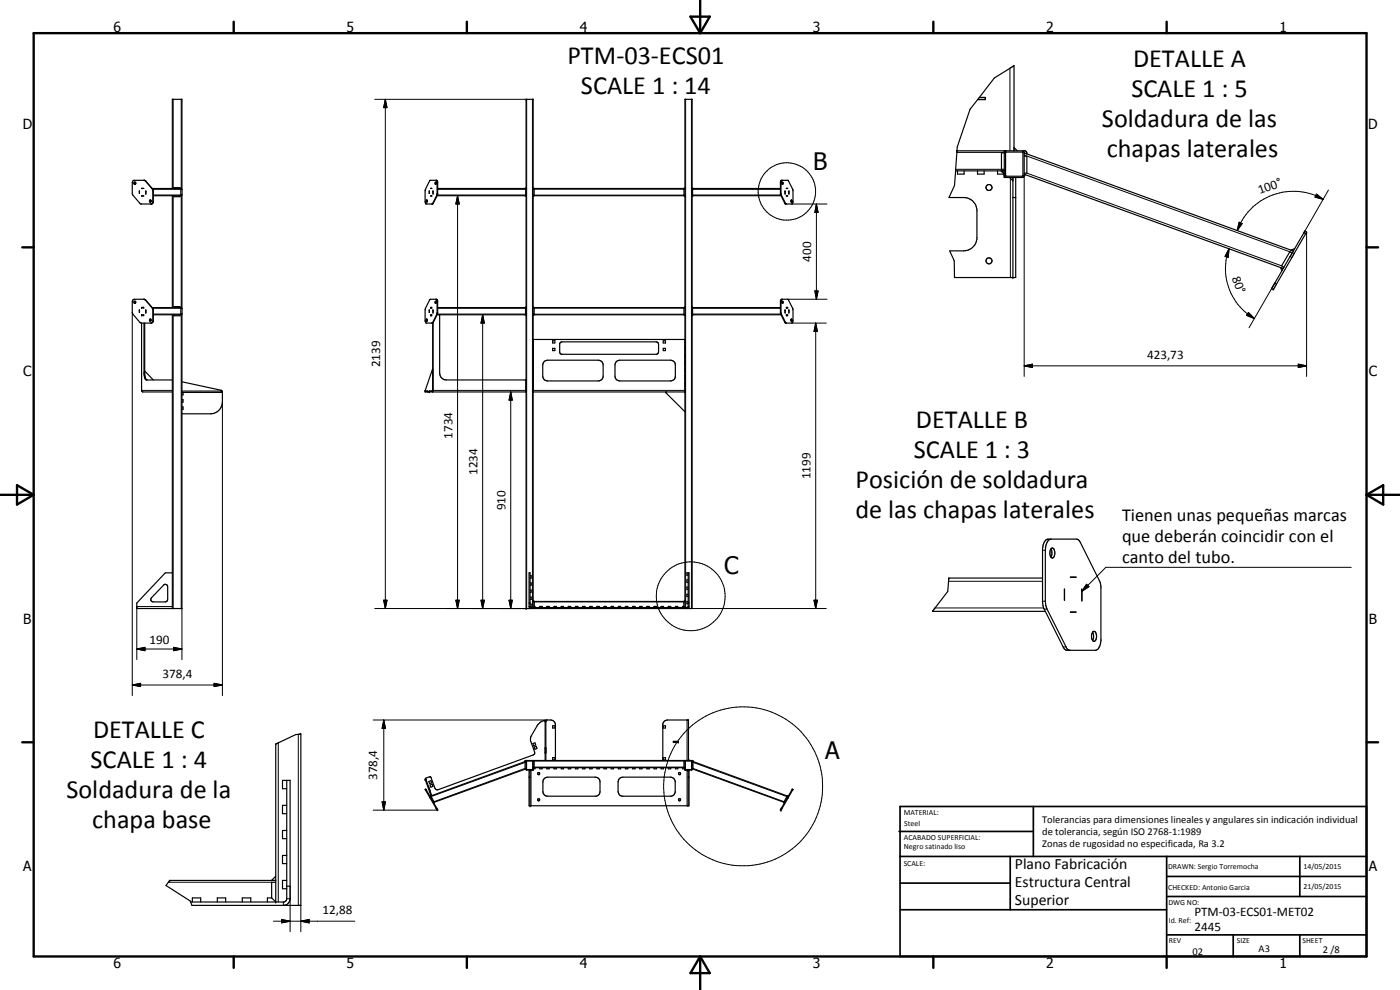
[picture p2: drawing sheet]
<svg xmlns="http://www.w3.org/2000/svg" width="420mm" height="297mm" viewBox="0 0 420 297" stroke-linecap="round" stroke-linejoin="round" font-family="sans-serif">
<g fill="none" stroke="#000" stroke-width=".35">
<path d="M304.3 19.7l-5.9 3.7-4.5 5.9M304.3 19.7h.1M304.3 19.7v25.6M293.4 29.9l-2.3 2.9-3.8 11.2-.1 1.3M293.9 29.3h1.8v.6l-2.3-.1M293.9 29.3l-.5 .5M295.7 29.3v.5M39.9 54.3l.3-.2h3.2l.3 .2 2.3 2.8v3.6l-.2 .3-.3 .2h-3.2l-.3-.2-2.2-2.6-.1-3.6zM40.5 54.7l-.3 .2 .1 .3 .2 .1M40.5 54.7l-.2 .1 .2 .5M40.5 54.7l.3 .2-.3 .4M41.8 57.3l.1 .7z"/>
<path d="M42.5 58.8h.6zM42.5 56.5l.6 .1zM42.6 56.5v.1M42.6 58.8h.1M43.3 54.1l2.6 3v3.6l-.5 .5M43.8 57.3v.7M45.7 56.6h8.4l.3 .2M51.7 56.6v-26.8h2.9v152.8h-13.5v-1.7l8.5-9h2.1M51.7 58.7v33.6M52.2 56.6v-.3h1.8v.3M52.2 58.7v.3h1.8v-.3M54.4 58.5l-.2 .2h-8.2"/>
<path d="M54.6 56.8h-.3v1.7h.3M128.8 58h.1M128.8 57.3v.7M128.8 57.3h.1M129 54.2l2.1-.1 .2 .2a7.6 7.6 0 0 1-1.3 6.7l-.1 .2h-2l-.3-.5a7.8 7.8 0 0 1 1.4-6.5zM129.2 58.8h.4zM129.2 56.5l.4 .1zM129.4 56.5v.1M129.4 58.8h.1M130 57.3v.7M130.7 54.7l.2 .2-.1 .4zM130.8 54.7v.5"/>
<path d="M130.9 54.1l.3 .7-.1 3.6-1.4 2.8M131.2 58.7h26.7M131.3 56.6h26.6M157.6 58.7l.3 .3M157.9 56.8v1.7M157.9 56.3l-.3 .3M160 58.7h45.6M160 56.6h45.6M160 56.8h.3v1.7h-.3M160 56.3l.3 .3M160.3 58.7l-.3 .3M205.3 58.7l.3 .3"/>
<path d="M205.6 56.8h-.3v1.7h.3M205.6 56.3l-.3 .3M207.7 56.8h.1v1.7h-.1zM207.7 58.7h26.7M207.7 56.6h26.5M207.7 56.8v-27h-2.1v152.5l-.4-.4M207.7 58.5v34M207.7 56.3l.3 .3M208 58.7l-.3 .3M234.4 54.2h2.2a7.8 7.8 0 0 1 1.3 6.5l-.2 .5h-2l-.2-.2a7.6 7.6 0 0 1-1.3-6.4zM234.6 54.1l-.2 .5a7.8 7.8 0 0 0 1.3 6.4l.2 .2M234.7 54.7v.5"/>
<path d="M234.7 55.2l.1 .1M234.8 54.7v.5M234.8 55.3h.1M234.8 54.7h-.1M234.8 54.7h.1M234.9 54.7l.1 .2-.1 .4M235.6 57.3v.7M236 58.8h.4zM236 56.5l.4 .1zM236.2 56.5v.1M236.2 58.8h.1M236.8 57.3v.7"/>
<path d="M286.8 51.3h14.6M286.8 51.3l-.3 4.4-1.7 3.6h4.4a3.9 3.9 0 0 1 4 3.5v9a4 4 0 0 1-4 3.5h-4.2l1.4 2.9 .1 5.1h18.3v-30M287.2 45.3l-.4 6M287.2 45.3h14.2v8l5.7-.2 .3-.3v-7.1l-.6-.4h-5.2l-.2 .1M287.3 51.3v.9h2v-.9M293.4 51.3v.9h1.9v-.9M299.4 51.3v.9h2l-1-.9M300.6 51.3l.8 .8M301.4 52.8l.6 .5M301.4 45.8h-.8v5h.8M301.8 45.8h5.1v7h-5zM302 45.3l-.6 .4"/>
<path d="M303 53.3l1 1M304 59.3h.8M304 53.3v30M304.3 44.2l1 1.1M307.1 45.3a.72 .72 0 0 1 .8 .1 .72 .72 0 0 1 .2 .8l-.7-.3 80.7 29.4-.7-.2 1.2-.5M307.3 53l.5-.6-.4-.1 77.7 28.3-.8-.3 .4 1M307.4 46.9h.8v5h-.8M45.2 60l-.3 .3 .3 .3M128 60.6h.1M128.2 60.1v.5M128.2 60.1h-.3l.1 .5M128.2 60.6h-.1"/>
<path d="M237.4 60.1v.5M237.5 60l.2 .2-.1 .5zM387.8 75.9l-.7-.3-2.5 4.2 .7 .4M391.6 69.3l.5 .3-.1 .4-9.9 17-.5-.3zM40.5 90.4l.3 .3-.3 .3M40.5 90.4v.6M40.5 90.4l-.3 .2 .3 .4M40.5 91h.1M40.5 90.4h.1M41.8 93l.1 .7zM42.4 96.9h3M42.5 94.5h.6"/>
<path d="M42.5 92.2h.6M42.5 96.9v20.4l.4 .3h8.8M43.2 89.8l.5 .2 2.3 2.8v3.6l-.6 .5M43.2 96.9v15.3a2.04 2.04 0 0 0 .8 1.8h7.7M43.3 89.8h-3l-.4 .2-.2 .5 .1 3.6 2.2 2.6 .4 .2M43.3 89.8l2.6 3v3.6l-.5 .5M43.4 96.9l.1 15.6a1.56 1.56 0 0 0 .6 1.5M43.8 93v.7M45 95.8l.4 .3-.3 .3-.2-.3zM45.2 95.8l-.3 .2 .3 .4M45.4 96.9h-.1M45.7 92.3h8.4l.3 .2"/>
<path d="M51.7 94.4v88.2M52.2 92.3v-.3h1.8v.3M52.2 94.4v.3h1.8v-.3M54.4 94.2l-.3 .2h-8.1M54.6 92.5h-.3v1.7h.3M128 96.4h.1M128.2 95.8v.5M128.2 95.8h-.3l.1 .6M128.2 96.3l-.1 .1M128.8 93v.7M128.8 93.7h.1M128.8 93h.1"/>
<path d="M129 89.9l2-.1 .3 .5a7.6 7.6 0 0 1-1.3 6.4l-.2 .2h-1.8l-.4-.7v-3.4zM129.2 94.5h.4M129.2 92.2h.4M129.9 96.9v20.4h-1v.3M130 93v.7M130 96.9v20.4l-.2 .3M130.7 90.4l.2 .2-.1 .4-.2-.2zM130.8 90.4v.6M130.8 89.8h.1M130.9 89.8l.3 .7-.1 3.6-1.5 2.8M131.2 94.4h26.7M131.3 92.3h26.6"/>
<path d="M131.8 94.4l.1 17.5a2.03 2.03 0 0 0 2 2.1h24M157.6 94.4l.3 .3M157.7 92.5h.2v1.7h-.2zM157.9 92.5v-62.7h2.1v152.5l.3-.4M157.9 94.2v88.4h49.8v-88.4M157.9 92l-.3 .3M160 94.4h45.6M160 92.3h45.6M160 92.5h.3v1.8h-.3M160 92l.3 .3M160.3 94.4l-.3 .3M205.3 94.4l.3 .3"/>
<path d="M205.6 92.5h-.3v1.8h.3M205.6 92l-.3 .3M207.7 92.5h.1v1.7h-.1zM207.7 94.4h26.7M207.7 92.3h26.5M207.7 92l.3 .3M208 94.4l-.3 .3M234.8 89.8h-.3l-.3 .5a7.6 7.6 0 0 0 1.3 6.4l.3 .2 2-.1 .2-.6-.1-3.6-1.4-2.8h-1.9l-.2 .5a7.9 7.9 0 0 0 1.4 6.5l.2 .1M234.8 90.4v.6M234.8 90.4l.2 .3-.2 .3M235.6 93v.7M236 94.5h.4"/>
<path d="M236 92.2h.4M236.8 93v.7M237.4 95.8v.5M237.4 95.8l.3 .1-.2 .5zM237.5 95.7l.1 .1M43.4 111.3l2.6 2.7M54.6 117.3h12.1v3.3a3.6 3.6 0 0 1-3.6 3.6h-8.5M54.6 114.6l11.8 2.5v.2M54.6 119.9h.3v.7h-.3M54.6 117.8h.3v.7h-.3M128.4 117.6v-.3h-.8v.3h30.3M128.4 117.5h.5"/>
<path d="M128.6 117.5v.1M129.8 110.8l-2.2 6.5M129.8 110.8h.1M129.8 110.8l.1 .1M129.9 116.8l-.2 .5M157.7 114l.1 3.2M157.8 114.7h.1M157.8 116.9h.1M157.8 116.2h.1M157.8 117.3h.1M157.9 117l-.1 .1M160 117.6h45.6"/>
<path d="M160 117.3h.1M163.3 108.5l1-.4h15.3l.8 .2 .6 .9v4l-.4 .7-.7 .4h-15.6a1.45 1.45 0 0 1-1.4-1.4v-3.4zM165.9 104.5h.6v.7h-.6zM165.9 102.2h.6v.7h-.6zM168.1 102.9l.6-.3h28.2l.5 .2 .2 .5v2.3l-.5 .7h-28.6l-.5-.5zM185 108.5l1-.4h15.2a1.45 1.45 0 0 1 1.5 1.4v3.4a1.45 1.45 0 0 1-1.5 1.4h-15.2a1.45 1.45 0 0 1-1.4-1.4v-3.4zM199 104.5h.7v.7h-.7zM199 102.2h.7v.7h-.7zM199.9 117.6l-.1 .3 5.8 5.6M205.4 101.9l.2 .1M205.6 101.9h-45.5M54.6 122.1h.3v.7h-.3"/>
<path d="M49.1 175.6l.3-.3a.71 .71 0 0 1 .9 .7v3.9l-.2 .5-.5 .2-4-.1-.3-.4v-.6zM159.1 172.7h.3v.7h-.3M159.1 174.9h.3v.7h-.3M159.1 177h.3v.7h-.3M159.1 179.2h.3v.7h-.3M206.5 171.9v10.1l-.2 .3h-47.1l-.1-.2v-10.2h-.3v10.1l.1 .4 .5 .2M206.5 172.6h-.3v-.7h.6v10.3l-.2 .3-.4 .1M206.5 178.3h-.3v.7h.3M206.5 174h-.3v.8h.3M206.5 176.1h-.3v.8h.3M312.9 173.4h-28.1l-.4 4.1-4.5 5.9h33.8M313.9 162l.6-.2h8.5l.7 .2 .5 .7 6.1 12.5 .1 17a3 3 0 0 1-1.7 2.9h-8.5l-.6-.2-.5-.8-6.1-12.4-.1-17.1a4 4 0 0 1 1-2.6z"/>
<path d="M315.4 164.7l.3 1.2-.3 1.2M315.4 161.8a3 3 0 0 0-1.7 3.3l.1 16.6 6.3 12.7 .4 .5 .6 .2M315.4 164.7l.4-.3a1.9 1.9 0 0 1 0 3 1.91 1.91 0 0 1-.4-2.7zM319.4 176.8v3.3M319.4 176.8h.1M321.3 173.1l1.6 .1zM322 173.1v.1M324.7 176.8v3.3M158.8 180.9h.3M159.1 181.3h.3v.7h-.3M160 180.5h45.6M160 180.6h.3v1.3"/>
<path d="M160 180.1l.3 .4M160.3 181.9h.3v.4M162 182.3v-.4h.7v.4M164.1 182.3v-.4h.7v.4M166.3 182.3v-.4h.7v.4M168.4 182.3v-.4h.7v.4M170.5 182.3v-.4h.8v.4M172.7 182.3v-.4h.7v.4M174.8 182.3v-.4h.7v.4M177 182.3v-.4h.7v.4M179.1 182.3v-.4h.8v.4M181.3 182.3v-.4h.7v.4"/>
<path d="M183.4 182.3v-.4h.7v.4M185.6 182.3v-.4h.7v.4M187.7 182.3v-.4h.7v.4M189.9 182.3v-.4h.7v.4M192 182.3v-.4h.7v.4M194.1 182.3v-.4h.7v.4M196.3 182.3v-.4h.7v.4M198.4 182.3v-.4h.7v.4M200.6 182.3v-.4h.7v.4M202.7 182.3v-.4h.7v.4M205.2 181.9h-.4v.4M205.6 180.1l-.4 .4"/>
<path d="M205.6 180.6h-.4v1.3M206.5 180.5h-.3v.6h.3M206.5 180.9h.3M319.4 180.1h.1M321.3 183.6h1.6M321.3 183.6v.1M322 183.6v.1M322.9 183.6v.1M327.9 189.7a.68 .68 0 0 1 .8-.1 .68 .68 0 0 1 .3 .8 1.36 1.36 0 0 1-.8 2 2.28 2.28 0 0 1-.3-2.7zM327.9 189.7a2.56 2.56 0 0 1 0 2.5M165.9 217.8h.6v.6h-.6zM199 217.8h.7v.6h-.7z"/>
<path d="M82.8 223.3h.1M82.8 223.3v47.3l-1.3-1.2M86.1 234.1v35.6l-.3 .6-.5 .3h-28.1M86.1 236.6h-1.3v-2.5h2.3v35.6a2.09 2.09 0 0 1-2.1 2M90.2 220.2l-1.4 .2-6 2.9M90.2 220.2h.1M90.3 220.2v51.5h-32.7l-.4-1.1M127.8 236.8l-.2 .1 3.5 6.2M127.8 236.8l3.5 6-.1 .3M127.8 236.8h.1M128.6 236l.5 1.4M128.7 234.5l.6-.3 .3 .7-.7 .2z"/>
<path d="M128.9 238.7l.4 .1M129.1 235.5l.6-.2 .3 .7-.7 .2zM129.1 239.1l.3-.1 .8 1.5-.2 .2M129.6 238.7l-1.8-4.9-.2 .1 1.8 4.9M157.6 228.4h.3l-28.9 10.5 .3-.1M157.6 228.4l-.1 .2M157.7 230.8l.4 .3h2l-.1-2.9h45.6v2.9h1.9l.3-.3-.1-.1 27.8 10.1-.3-.1 .1 .3M157.9 228.8h-.3v1.7h.3M157.9 228.2l2.1 .1M158 228.2l-.1 2.7v-.2l-27.8 10.1 .3-.1-.2 .3M158 228.2l-.4 .2M158 228.3l1.9 .1-.1 2.5h-1.8z"/>
<path d="M158.1 228.2h-.1M158.8 231.1v10.7h48v-10.7M158.8 233.2h.3M159.1 231.1v10.7M159.4 231.1l-.3 .3M159.8 228.2l.5 .2v1.8h-.3M159.9 223.1l.7-.2 .2 .6-.7 .3zM160 230.3h45.6M160 230.8l-.2 .3M160.3 224.2l.6-.3 .3 .7-.7 .2zM160.3 230.3l-.2 .4h.5v-.4M162 230.3v.4h.7v-.4"/>
<path d="M163.4 233.6l1-.4h14.2a1.45 1.45 0 0 1 1.5 1.4l-.1 3.4-.3 .5-.8 .4-15.1-.1a1.38 1.38 0 0 1-.9-1.3v-2.9zM163.6 228.2v-11.9h.2v11.9M163.8 224.4v1.4M164.1 230.3v.4h.7v-.4M165.9 227.3h.6v.7h-.6zM166.3 230.3v.4h.7v-.4M166.7 228.2v-10.7a1.45 1.45 0 0 0-1.4-1.5 4.1 4.1 0 0 0-4.1 1.8l-1.7 3-.3 .9v.5l1.3 3.6-.1 .4-.4 .3-28.5 10.4h-.6l-.4-.4-1.3-3.4-1.3 .3-.3 .5M168.4 230.3v.4h.7v-.4M170.5 230.3v.4h.8v-.4M172.7 230.3v.4h.7v-.4M174.8 230.3v.4h.7v-.4M177 230.3v.4h.7v-.4"/>
<path d="M179.1 230.3v.4h.8v-.4M181.3 230.3v.4h.7v-.4M183.4 230.3v.4h.7v-.4M185.6 230.3v.4h.7v-.4M185.9 233.6l1-.4h14.6l.7 .4 .4 .8v3.3l-.4 .8-.7 .4h-14.9l-.7-.4-.4-1v-2.9zM187.7 230.3v.4h.7v-.4M189.9 230.3v.4h.7v-.4M192 230.3v.4h.7v-.4M194.1 230.3v.4h.7v-.4M196.3 230.3v.4h.7v-.4M198.4 230.3v.4h.7v-.4M198.9 228.2v-11l.4-.7 1-.5h6.3v12.2"/>
<path d="M199 227.3h.7v.7h-.7zM200.6 230.3v.4h.7v-.4M202.1 222.5h1.4v.2h-1.4zM202.1 222.5v.2M202.7 230.3v.4h.7v-.4M204.8 230.3v.4h.8l-.4-.4M205.6 230.8l.2 .3M205.7 228.4l1.8-.1v2.6h-1.8zM205.8 228.2l-.2 .1M206.2 231.1l.3 .3M206.5 231.1v10.7M206.5 233.2h.3"/>
<path d="M206.6 227.8l.4 .4M207.6 228.2h-1.9l-.4 .2v1.8h.3M207.6 228.2h.3l.1 .3-.3-.1M207.6 228.2l.1 .2M207.7 228.4v2.5M207.7 228.4l28.8 10.5-.2-.1 .4-.1M207.7 228.8h.3v1.7h-.3M236.4 239.1l-.2-.1-.9 1.5 .2 .2M237.8 236.8l.1 .2-3.5 6.1-.1-.2zM237.8 236.8h.1M86.1 241.6h-1.3v2.5h1.3M86.1 249.2h-1.3v2.4h1.3"/>
<path d="M86.1 256.7h-1.3v2.4h1.3M131.1 243.1h.1M50.9 264.2l-1.1 1.5 7.3 4.6 .1 .3M51 264.2h-.1M51 264.2h31.8M57.7 270.6v-1.2h2.5v1.2M65.2 270.6v-1.2h2.5v1.2M72.7 270.6v-1.2h2.6v1.2M81.5 269.4h-1.2v1.2M82.8 264.7h-1.3v4.7M82.8 262.9l-1.3 1.3M86.1 264.2h-1.3v2.5h1.3"/>
<path d="M86.1 265.9h1"/>
<circle cx="296.8" cy="56.3" r=".9"/>
<circle cx="45.1" cy="60.3" r=".32"/>
<circle cx="296.8" cy="78.3" r=".89"/>
<circle cx="161.6" cy="240" r=".32"/>
<circle cx="161.7" cy="232.1" r=".31"/>
<circle cx="203.9" cy="240" r=".32"/>
<circle cx="203.9" cy="232.1" r=".32"/>
</g>
<g fill="none" stroke="#000" stroke-width=".3">
<path d="M52 29.8v26.8M54.4 29.8v27M112.5 29.8h45.6v152.8M115.6 29.8l.6 2.5h-1.1zM115.6 29.8v152.8M159.8 29.8v152.5M205.8 29.8v152.5M207.5 29.8v152.8h40.5M303.1 20.5v24.8M43.6 54.3h.1M45.7 56.7h.1M45.9 56.8h8.4"/>
<path d="M45.9 57.2h.1M46 58.5h8.3M52 58.7v33.6M54.4 58.5v34M131.1 58.6h.2M131.2 58.1h.1M131.2 54.8h.1M131.3 58.5h26.5M131.3 56.8h26.5M137.3 58.7l.5 2.5h-1zM137.3 58.7v123.9M160.3 58.5h45"/>
<path d="M160.3 56.8h45M207.8 58.5h26.5M207.8 56.8h26.4M234.2 58.1h.2M234.2 54.8h.2M234.3 58.6h.2M286.8 50.8h13.8M287.2 45.7h14.2M303.2 53.5v29.8M307.4 46.5l80.4 29.3M307.4 52.7v60.2M308.2 51.9l76.4 27.9"/>
<path d="M395.1 58.3l2 1.5-2.4-.7zM397.1 59.8a17.9 17.9 0 0 0-25.8 9.4M398.7 57l-7.4 12.8 .5 .3M45.9 60.5h.1M129.9 61h.1M235.5 61h.2M237.6 61.2h10.6M245 61.2l.5 2.6h-1zM245 61.2v28.6M368.8 74.7l-.2 2.5-.9-.3zM368.8 74.7a17.3 17.3 0 0 0 7.7 20.9M371.9 66.7l.9 .4-1.5 2.1z"/>
<path d="M387.2 77l.5 .3M387.9 75.7l.5 .4M392.1 69.6v43.3M39.7 93.8v114.9M43.6 90h.1M45.7 92.5h.1M45.9 92.5h8.4M45.9 93h.1M45.9 96.2h.1M46 94.2h8.3M52 94.4v88.2M54.4 94.2v88.4"/>
<path d="M129.9 96.7h.1M131.1 94.3h.2M131.2 93.8h.1M131.2 90.5h.1M131.3 94.2h26.4M131.3 92.5h26.4M144.9 94.4l.5 2.5h-1.1zM144.9 94.4v88.2M160.3 92.5h45M160.3 94.3h45M207.8 94.2h26.5M207.8 92.5h26.4"/>
<path d="M234.2 93.8h.2M234.2 90.5h.2M234.3 94.3h.2M235.5 96.7h.2M236.4 89.8h11.8M237.6 96.9h10.4M244.5 87.3h1l-.5 2.5zM244.8 96.9l.5 2.5h-1zM244.8 96.9v85.7M374.7 93.8l1.8 1.8-2.4-1zM383.1 85.2l-.5-.3-7.7 13.4M42.5 117.1h9.2"/>
<path d="M43.2 111.9h.2M54.9 117.8h11.8M127.7 117.3v.3M129.8 117.3v.3M129.9 117.1h27.9M153.3 117.6l.4 2.5h-.9zM153.3 117.6v65M160.1 117.1h45.5M307.4 109.8l2.5-.5v1zM307.4 109.8h84.7M389.6 109.3l2.5 .5-2.5 .5zM66.7 120.6v88.1"/>
<path d="M284.7 174.4h28.2M312.9 165.1h.8M326.1 175.3l.7 .7-2.1 1.4zM405.5 170.2h-73.6l-7.2 7.2M41.1 194.7l2.4-.5v1zM41.1 194.7h13.5M51.7 182h-10.6v15.9M52.1 194.2l2.5 .5-2.5 .5zM54.6 182.6v15.3M115.1 180.1h1.1l-.6 2.5zM136.8 180.1h1l-.5 2.5zM144.3 180.1h1.1l-.5 2.5z"/>
<path d="M152.8 180.1h.9l-.4 2.5zM158.8 182h.3M159.4 182.3v.3h-46.9M160.3 180.6h44.9M206.2 182.3v.3M206.5 182h.3M244.3 180.1h1l-.5 2.5zM280.6 182.4h32.6M312.9 180.4h.8M313.4 182.8h.8M319.1 194.1h.8M39.7 205.5l2.5-.5v1z"/>
<path d="M39.7 205.5h27M64.3 205l2.4 .5-2.4 .5zM112 216h52.2M115.2 216l.5 2.6h-1zM115.2 216v27.1M163.6 216.5h.2M206.2 216v12.2M83.5 222.9v47.7M89.5 220.3v51.4M127.8 233.8l-.2 .1M127.9 237l-.2 .1M129.1 239.1l-.2 .1"/>
<path d="M129.4 239.5l-.2 .1M157.6 230.5l-27.4 10M157.9 228.6l-28.8 10.5M159.4 231.1v10.7M160 228.3h45.6M160.3 230.2h45M206.2 231.1v10.7M207.7 228.6l28.7 10.5M208 230.5l27.3 10M236.2 239.5l.2 .1M236.5 239.1l.1 .1M237.7 237l.2 .1"/>
<path d="M112 243.1h19.2M114.7 240.6h1l-.5 2.5zM131 242.4h-.2M234.6 242.4h.2M50.5 264.7h31M82.1 276.4h24.4M84.5 275.9l2.6 .5-2.6 .5zM85 270.6v1.1M86.1 269.7h1M87.1 265.9v13.7M90.3 276.4l2.5-.5v1zM90.3 271.7v7.9"/>
<circle cx="236.2" cy="57.4" r="8.6"/>
<circle cx="207.3" cy="178.9" r="10.3"/>
<circle cx="223" cy="235.9" r="23.9"/>
</g>
<g fill="#000">
<circle cx="157.9" cy="29.8" r=".18"/>
<circle cx="43.8" cy="57.3" r=".18"/>
<circle cx="43.8" cy="58" r=".18"/>
<circle cx="130" cy="58" r=".18"/>
<circle cx="130" cy="57.3" r=".18"/>
<circle cx="235.6" cy="57.3" r=".18"/>
<circle cx="235.6" cy="58" r=".18"/>
<circle cx="236.8" cy="57.3" r=".18"/>
<circle cx="236.8" cy="58" r=".18"/>
<circle cx="301.4" cy="52.2" r=".18"/>
<circle cx="392.1" cy="69.6" r=".18"/>
<circle cx="42.5" cy="92.2" r=".18"/>
<circle cx="42.5" cy="94.5" r=".18"/>
<circle cx="42.6" cy="94.5" r=".18"/>
<circle cx="42.6" cy="92.2" r=".18"/>
<circle cx="43.1" cy="92.2" r=".18"/>
<circle cx="43.1" cy="94.5" r=".18"/>
<circle cx="43.8" cy="93" r=".18"/>
<circle cx="43.8" cy="93.7" r=".18"/>
<circle cx="129.2" cy="92.2" r=".18"/>
<circle cx="129.2" cy="94.5" r=".18"/>
<circle cx="129.4" cy="94.5" r=".18"/>
<circle cx="129.4" cy="92.2" r=".18"/>
<circle cx="129.6" cy="94.5" r=".18"/>
<circle cx="129.6" cy="92.2" r=".18"/>
<circle cx="130" cy="93.7" r=".18"/>
<circle cx="130" cy="93" r=".18"/>
<circle cx="235.6" cy="93" r=".18"/>
<circle cx="235.6" cy="93.7" r=".18"/>
<circle cx="236" cy="94.5" r=".18"/>
<circle cx="236" cy="92.2" r=".18"/>
<circle cx="236.2" cy="92.2" r=".18"/>
<circle cx="236.2" cy="94.5" r=".18"/>
<circle cx="236.4" cy="92.2" r=".18"/>
<circle cx="236.4" cy="94.5" r=".18"/>
<circle cx="236.8" cy="93" r=".18"/>
<circle cx="236.8" cy="93.7" r=".18"/>
<circle cx="304" cy="83.3" r=".18"/>
<circle cx="128.9" cy="117.5" r=".18"/>
<circle cx="129.8" cy="110.8" r=".18"/>
<circle cx="205.6" cy="114.7" r=".18"/>
<circle cx="205.6" cy="104.7" r=".18"/>
<circle cx="205.6" cy="116.9" r=".18"/>
<circle cx="205.6" cy="117.6" r=".18"/>
<circle cx="205.6" cy="115.4" r=".18"/>
<circle cx="205.6" cy="111.2" r=".18"/>
<circle cx="205.6" cy="110.4" r=".18"/>
<circle cx="205.6" cy="106.8" r=".18"/>
<circle cx="205.6" cy="102.6" r=".18"/>
<circle cx="205.6" cy="104" r=".18"/>
<circle cx="205.6" cy="108.3" r=".18"/>
<circle cx="205.6" cy="113.3" r=".18"/>
<circle cx="205.6" cy="117.3" r=".18"/>
<circle cx="205.6" cy="106.2" r=".18"/>
<circle cx="205.6" cy="109" r=".18"/>
<circle cx="205.6" cy="112.6" r=".18"/>
<circle cx="205.6" cy="117.1" r=".18"/>
<circle cx="324.7" cy="176.8" r=".18"/>
<circle cx="157.9" cy="182.6" r=".18"/>
<circle cx="160.1" cy="182.3" r=".18"/>
<circle cx="205.6" cy="182.3" r=".18"/>
<circle cx="324.7" cy="180.1" r=".18"/>
<circle cx="163.6" cy="216.3" r=".18"/>
<circle cx="163.8" cy="216.3" r=".18"/>
<circle cx="127.6" cy="233.9" r=".18"/>
<circle cx="127.8" cy="233.8" r=".18"/>
<circle cx="128.6" cy="236" r=".18"/>
<circle cx="129.1" cy="237.4" r=".18"/>
<circle cx="160.1" cy="230.7" r=".18"/>
<circle cx="163.6" cy="224.4" r=".18"/>
<circle cx="163.6" cy="225.8" r=".18"/>
<circle cx="203.5" cy="222.7" r=".18"/>
<circle cx="203.5" cy="222.5" r=".18"/>
<circle cx="205.6" cy="230.7" r=".18"/>
<circle cx="131.3" cy="243" r=".18"/>
<circle cx="159.1" cy="241.8" r=".18"/>
<circle cx="234.2" cy="243" r=".18"/>
<circle cx="234.4" cy="243.1" r=".18"/>
<circle cx="51" cy="264.2" r=".18"/>
<circle cx="82.8" cy="270.6" r=".18"/>
</g>
<g fill="none" stroke="#000" stroke-width=".71">
<path d="M10.1 9.9h400v277.1h-400zM70.1 6.5v3.4M140.1 6.5v3.4M207.2 5h5.8l-2.9 4.9zM210.1 0v9.9M280.1 6.5v3.4M350.1 6.5v3.4M6.7 74.2h3.4M410.1 74.2h3.5M.1 148.5h10M5.1 145.6l5 2.9-5 2.9zM410.1 148.5h10"/>
<path d="M410.1 148.5l5-2.9v5.8zM6.7 222.7h3.4M410.1 222.7h3.5M70.1 287v3.4M140.1 287v3.4M210.1 287v10M210.1 287l2.9 5h-5.8zM280.1 287v3.4M350.1 287v3.4"/>
</g>
<g fill="none" stroke="#000" stroke-width=".51">
<path d="M269.8 249.5h40.3M270.1 242h140v45h-140zM270.1 257h140M303.2 257v16M310.1 242v15M350.1 257v30M390.1 257v12M270.1 265h33.1M270.1 273h80M350.1 269h60M350.1 263h60M350.1 280.5h60"/>
<path d="M370.1 280.5v6.5M390.1 280.5v6.5"/>
</g>
<g fill="#000">
<path d="M115.6 29.8l.6 2.5h-1.1zM395.1 58.3l2 1.5-2.4-.7zM137.3 58.7l.5 2.5h-1zM245 61.2l.5 2.6h-1zM368.8 74.7l-.2 2.5-.9-.3zM371.9 66.7l.9 .4-1.5 2.1zM144.9 94.4l.5 2.5h-1.1zM244.5 87.3h1l-.5 2.5zM244.8 96.9l.5 2.5h-1zM374.7 93.8l1.8 1.8-2.4-1zM307.4 109.8l2.5-.5v1zM389.6 109.3l2.5 .5-2.5 .5z"/>
<path d="M153.3 117.6l.4 2.5h-.9zM326.1 175.3l.7 .7-2.1 1.4zM41.1 194.7l2.4-.5v1zM52.1 194.2l2.5 .5-2.5 .5zM115.1 180.1h1.1l-.6 2.5zM136.8 180.1h1l-.5 2.5zM144.3 180.1h1.1l-.5 2.5zM152.8 180.1h.9l-.4 2.5zM244.3 180.1h1l-.5 2.5zM39.7 205.5l2.5-.5v1zM64.3 205l2.4 .5-2.4 .5zM115.2 216l.5 2.6h-1z"/>
<path d="M114.7 240.6h1l-.5 2.5zM84.5 275.9l2.6 .5-2.6 .5zM90.3 276.4l2.5-.5v1z"/>
</g>
<g font-size="7.9">
<text x="170.3" y="19.1">PTM-03-ECS01</text>
<text x="340.1" y="20.1">DETALLE A</text>
<text x="174.4" y="28.1">SCALE 1 : 14</text>
<text x="339.5" y="29">SCALE 1 : 5</text>
<text x="330.7" y="38.1">Soldadura de las</text>
<text x="332.1" y="47">chapas laterales</text>
<text x="274.9" y="128.4">DETALLE B</text>
<text x="274.3" y="137.5">SCALE 1 : 3</text>
<text x="256.7" y="146.4">Posición de soldadura</text>
<text x="256.7" y="155.4">de las chapas laterales</text>
<text x="27.9" y="221.5">DETALLE C</text>
<text x="27.2" y="230.5">SCALE 1 : 4</text>
<text x="19.9" y="239.5">Soldadura de la</text>
<text x="27.6" y="248.5">chapa base</text>
</g>
<g font-size="7.2">
<text x="244.1" y="51">B</text>
<text x="217.4" y="172.3">C</text>
<text x="247.6" y="227.8">A</text>
</g>
<g font-size="5.5">
<text x="336.7" y="156.3">Tienen unas pequeñas marcas</text>
<text x="336.7" y="162.6">que deberán coincidir con el</text>
<text x="336.7" y="169">canto del tubo.</text>
</g>
<g font-size="4.7">
<text x="304.6" y="260.8">Plano Fabricación</text>
<text x="304.6" y="266.2">Estructura Central</text>
<text x="304.6" y="271.6">Superior</text>
</g>
<g font-size="4.2">
<text x="34" y="9.6">6</text>
<text x="104" y="9.6">5</text>
<text x="174" y="9.6">4</text>
<text x="244" y="9.6">3</text>
<text x="314" y="9.6">2</text>
<text x="384" y="9.6">1</text>
<text x="6.8" y="38.7">D</text>
<text x="410.6" y="38.7">D</text>
<text x="7" y="112.9">C</text>
<text x="410.8" y="112.9">C</text>
<text x="7" y="187.1">B</text>
<text x="410.8" y="187.1">B</text>
<text x="7" y="261.4">A</text>
<text x="410.8" y="261.4">A</text>
<text x="34" y="290.4">6</text>
<text x="104" y="290.4">5</text>
<text x="174" y="290.4">4</text>
<text x="244" y="290.4">3</text>
<text x="314" y="290.4">2</text>
<text x="384" y="290.4">1</text>
</g>
<g font-size="3.9">
<text x="378.1" y="58.3" transform="rotate(-20 378.1 58.3)">100°</text>
<text x="243.4" y="78.5" transform="rotate(-90 243.4 78.5)">400</text>
<text x="369.7" y="83.4" transform="rotate(70 369.7 83.4)">80°</text>
<text x="344.3" y="107.7">423,73</text>
<text x="114.1" y="110.2" transform="rotate(-90 114.1 110.2)">2139</text>
<text x="135.8" y="131.6" transform="rotate(-90 135.8 131.6)">1734</text>
<text x="143.3" y="142.5" transform="rotate(-90 143.3 142.5)">1234</text>
<text x="243.2" y="143.8" transform="rotate(-90 243.2 143.8)">1199</text>
<text x="151.8" y="153.1" transform="rotate(-90 151.8 153.1)">910</text>
<text x="44.8" y="193.2">190</text>
<text x="48.8" y="203.5">378,4</text>
<text x="113.1" y="234.1" transform="rotate(-90 113.1 234.1)">378,4</text>
<text x="96.8" y="274.3">12,88</text>
<text x="358.5" y="275">PTM-03-ECS01-MET02</text>
<text x="358.5" y="279.4">2445</text>
</g>
<g font-size="3.1">
<text x="312.7" y="246.8">Tolerancias para dimensiones lineales y angulares sin indicación individual</text>
<text x="312.7" y="250.4">de tolerancia, según ISO 2768-1:1989</text>
<text x="312.7" y="254">Zonas de rugosidad no especificada, Ra 3.2</text>
<text x="357.9" y="286.4">02</text>
<text x="377.7" y="285.6">A3</text>
<text x="397" y="285.9">2 /8</text>
</g>
<g font-size="2.4">
<text x="271.2" y="244.4">MATERIAL:</text>
<text x="271.3" y="252">ACABADO SUPERFICIAL:</text>
<text x="271.4" y="247.9">Steel</text>
<text x="271.3" y="254.6">Negro satinado liso</text>
<text x="271.2" y="259.7">SCALE:</text>
<text x="350.6" y="260.8">DRAWN: Sergio Torremocha</text>
<text x="391.2" y="260.6">14/05/2015</text>
<text x="350.6" y="267">CHECKED: Antonio Garcia</text>
<text x="391.2" y="266.7">21/05/2015</text>
<text x="350.6" y="271.4">DWG NO:</text>
<text x="350.8" y="276.9">Id. Ref:</text>
<text x="350.8" y="282.8">REV</text>
<text x="371.2" y="282.9">SIZE</text>
<text x="390.9" y="282.9">SHEET</text>
</g>
</svg>
